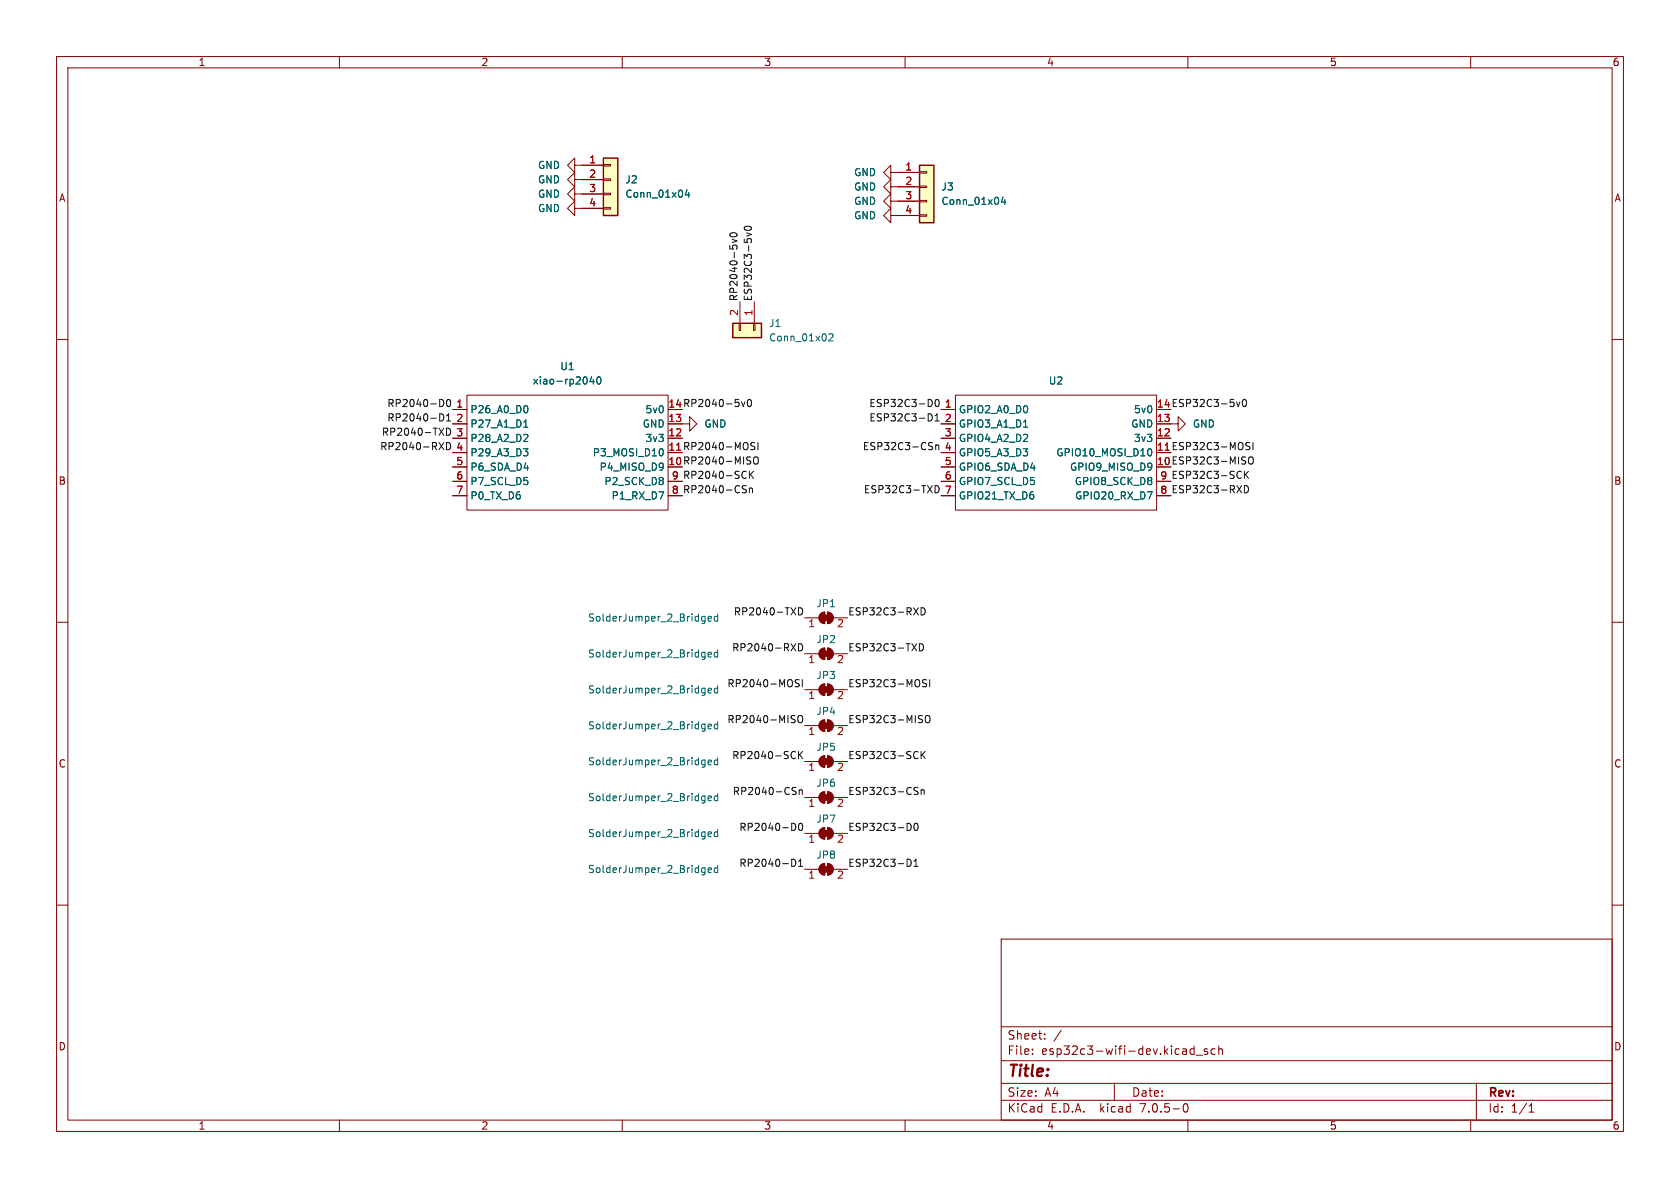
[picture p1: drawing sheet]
<svg xmlns="http://www.w3.org/2000/svg" width="297mm" height="210mm" viewBox="0 0 297 210" stroke-linecap="round" stroke-linejoin="round" font-family="sans-serif">
<g fill="none" stroke="#840000" stroke-width=".18">
<path d="M10 10h277v190h-277zM12 12h273v186h-273zM60 10v2M110 10v2M160 10v2M210 10v2M260 10v2M101.6 29.2v-1.3l-1.3 1.3 1.3 1.3v-1.3h5.1M101.6 31.8v-1.3l-1.3 1.3 1.3 1.2v-1.2h5.1M101.6 36.8v-1.2l-1.3 1.2 1.3 1.3v-1.3h5.1M101.6 34.3v-1.3l-1.3 1.3 1.3 1.3v-1.3h5.1M106.7 36.7h1.2v.3h-1.2z"/>
<path d="M106.7 34.2h1.2v.2h-1.2zM106.7 31.6h1.2v.3h-1.2zM106.7 29.1h1.2v.2h-1.2zM157.5 35.6v-1.3l-1.3 1.3 1.3 1.2v-1.2h5.1M157.5 30.5v-1.3l-1.3 1.3 1.3 1.3v-1.3h5.1M157.5 33v-1.2l-1.3 1.2 1.3 1.3v-1.3h5.1M157.5 38.1v-1.3l-1.3 1.3 1.3 1.3v-1.3h5.1M162.6 38h1.2v.2h-1.2zM162.6 35.4h1.2v.3h-1.2zM162.6 32.9h1.2v.2h-1.2zM162.6 30.4h1.2v.2h-1.2zM10 60h2"/>
<path d="M130.7 57.2h.2v1.2h-.2zM130.8 53.3v3.9M133.2 57.2h.3v1.2h-.3zM133.3 53.3v3.9M285 60h2M80 72.4h2.5M80 77.5h2.5M80 74.9h2.5M82.5 69.9h35.6v20.3h-35.6zM118.1 74.9h3.8v-1.2l1.3 1.2-1.3 1.3v-1.3M118.1 77.5h2.5M166.4 72.4h2.5"/>
<path d="M166.4 77.5h2.5M166.4 74.9h2.5M168.9 69.9h35.6v20.3h-35.6zM204.5 74.9h3.8v-1.2l1.2 1.2-1.2 1.3v-1.3M204.5 77.5h2.5M80 80h2.5M80 82.6h2.5M80 85.1h2.5M80 87.6h2.5M118.1 85.1h2.5M118.1 87.6h2.5M166.4 80h2.5"/>
<path d="M166.4 82.6h2.5M166.4 85.1h2.5M166.4 87.6h2.5M204.5 85.1h2.5M204.5 87.6h2.5M10 110h2M142.2 115.6h2.6M142.2 109.2h2.6M145.1 114.8l.7-.2v2a1.02 1.02 0 0 1-.9-.7 1.02 1.02 0 0 1 .2-1.1zM145.1 108.5l.7-.3v2a1.02 1.02 0 0 1-.9-.6 1.02 1.02 0 0 1 .2-1.1zM146.3 114.6a1.02 1.02 0 0 1 1 1 1.02 1.02 0 0 1-1 1zM146.3 108.2a1.02 1.02 0 0 1 1 1 1.02 1.02 0 0 1-1 1z"/>
<path d="M147.3 115.6h2.6M147.3 109.2h2.6M285 110h2M142.2 134.6h2.6M142.2 128.3h2.6M142.2 121.9h2.6M145.1 133.9l.7-.3v2a1.02 1.02 0 0 1-.9-.6 1.02 1.02 0 0 1 .2-1.1zM145.1 127.5l.7-.2v2a1.02 1.02 0 0 1-.9-.7 1.02 1.02 0 0 1 .2-1.1zM145.1 121.2l.7-.3v2a1.02 1.02 0 0 1-.9-.6 1.02 1.02 0 0 1 .2-1.1zM146.3 133.6a1.02 1.02 0 0 1 1 1 1.02 1.02 0 0 1-1 1zM146.3 140a1.02 1.02 0 0 1 1 1 1.02 1.02 0 0 1-1 1zM146.3 127.3a1.02 1.02 0 0 1 1 1 1.02 1.02 0 0 1-1 1z"/>
<path d="M146.3 120.9a1.02 1.02 0 0 1 1 1 1.02 1.02 0 0 1-1 1zM147.3 134.6h2.6M147.3 128.3h2.6M147.3 121.9h2.6M10 160h2M142.2 147.3h2.6M142.2 153.7h2.6M142.2 141h2.6M145.1 146.6l.7-.3v2a1.02 1.02 0 0 1-.9-.6 1.02 1.02 0 0 1 .2-1.1zM145.1 152.9l.7-.2v2a1.02 1.02 0 0 1-.9-.7 1.02 1.02 0 0 1 .2-1.1zM145.1 140.2l.7-.2v2a1.02 1.02 0 0 1-.9-.7 1.02 1.02 0 0 1 .2-1.1zM146.3 146.3a1.02 1.02 0 0 1 1 1 1.02 1.02 0 0 1-1 1z"/>
<path d="M146.3 152.7a1.02 1.02 0 0 1 1 1 1.02 1.02 0 0 1-1 1zM147.3 147.3h2.6M147.3 153.7h2.6M147.3 141h2.6M285 160h2M177 166h108v32h-108zM60 198v2M110 198v2M160 198v2M177 194.5h108M177 191.5h108M177 187.5h108"/>
<path d="M177 181.5h108M182.5 186.3v.1M182.5 185.5v.1M184.7 183.6v.1M184.7 182.8v.1M187.6 182.1l-1.3 2M197 191.5v3M209.3 195.2l.2-.1a.81 .81 0 0 1 .6 .6 .81 .81 0 0 1-.3 .8l-.1 .1a.81 .81 0 0 1-.4-1.4zM210 198v2M211.1 184.9v1.5M211.1 185.5l-.4-.1-.3 .3v.4l.1 .2h.6M211.5 186.5h1.1"/>
<path d="M213.5 185.5l-.4-.1-.2 .2 .1 .2 .5 .2v.3h-.6M214.8 185.5l-.4-.1-.3 .3v.4l.1 .2h.6M215.5 185.5l.2-.1 .3 .1 .1 .9M215.5 184.9v1.5M260 198v2M261 191.5v6.5M270.3 196.6h.9M270.3 195.5l.4-.4v1.5"/>
</g>
<g fill="#ffffc2" stroke="#ffffc2" stroke-width=".18">
<path d="M129.5 57.2h5.1v2.5h-5.1z"/>
<path d="M162.6 29.2h2.5v10.2h-2.5z"/>
<path d="M106.7 27.9h2.5v10.2h-2.5z"/>
</g>
<path d="M106.7 27.9h2.5v10.2h-2.5zM162.6 29.2h2.5v10.2h-2.5zM129.5 57.2h5.1v2.5h-5.1z" fill="none" stroke="#840000" stroke-width=".25"/>
<g fill="none" stroke="#006464" stroke-width=".18">
<path d="M121.4 33.5l-.3 .9h.8M121.7 34v.9M177.3 34.8l-.3 .9h.8M177.6 35.3v.8M146.5 59.1l.5-.1 .3 .4-.8 .9h.8M92.5 79.3h.8l-.4 .5M92.6 75.5h.7M92.8 74.4l.2-.2v1.3M93.1 76.8l.2 .2v.3l-.8 .7h.8M93.1 79.8l.2 .2v.3l-.2 .3M93.1 71.8l.2 .4-.2 .7M104.6 66.6l-.3 .9h.8"/>
<path d="M104.9 67v.9M105.6 66.7l.2-.1a.68 .68 0 0 1 .4 .7 .68 .68 0 0 1-.4 .6l-.2-.1-.1-.4zM117.2 79.6v.7M180.9 75.5h.8M203.3 79.3a.79 .79 0 0 1 0 1.3M124.3 115.3l.3 .1M124.3 109h.3M124.6 109v1l-.2 .2M124.6 115.3v1l-.2 .3M124.6 116.1h-.3M124.6 109.7l-.3 .1M125.2 109.4l.6-.1-.1-.3h-.3l-.2 .1v.6h.5"/>
<path d="M125.2 115.7l.6-.1-.1-.2-.3-.1-.2 .2v.6h.5M126.9 108.5v1.3M126.9 114.9v1.2M126.9 109h-.4l-.2 .2 .1 .5h.5M126.9 115.4l-.4-.1-.2 .2 .1 .6h.5M124.3 134.4h.3M124.3 128l.3 .1M124.3 121.7h.3M124.6 121.7v1l-.2 .2M124.6 128v1l-.2 .3M124.6 134.4v1l-.2 .2M124.6 135.1l-.3 .1"/>
<path d="M124.6 128.8h-.3M124.6 122.4l-.3 .1M125.2 122.1l.6-.1-.1-.3h-.3l-.2 .1v.6h.5M125.2 128.4l.6-.1-.1-.2-.3-.1-.2 .2v.6h.5M125.2 134.8l.6-.1-.1-.3h-.3l-.2 .1v.6h.5M126.9 121.2v1.3M126.9 127.6v1.2M126.9 133.9v1.3M126.9 121.7h-.4l-.2 .2 .1 .5h.5M126.9 128.1l-.4-.1-.2 .2 .1 .6h.5M126.9 134.4h-.4l-.2 .2 .1 .5h.5M124.3 147.1h.3"/>
<path d="M124.3 153.4l.3 .1M124.3 140.7l.3 .1M124.6 140.7v1l-.2 .3M124.6 147.1v1l-.2 .2M124.6 153.4v1l-.2 .3M124.6 147.8l-.3 .1M124.6 154.2h-.3M124.6 141.5h-.3M125.2 147.5l.6-.1-.1-.3h-.3l-.2 .1v.6h.5M125.2 141.1l.6-.1-.1-.2-.3-.1-.2 .2v.6h.5M125.2 153.8l.6-.1-.1-.2-.3-.1-.2 .2v.6h.5M126.9 147.1h-.4l-.2 .2 .1 .5h.5"/>
<path d="M126.9 140.3v1.2M126.9 146.6v1.3M126.9 153v1.2M126.9 140.8l-.4-.1-.2 .2 .1 .6h.5M126.9 153.5l-.4-.1-.2 .2 .1 .6h.5"/>
</g>
<g fill="#840000" stroke="#840000" stroke-width=".18">
<path d="M145.5 146.8h1.1v1h-1.1z"/>
<path d="M145.1 146.6l.7-.3v2a1.02 1.02 0 0 1-.9-.6 1.02 1.02 0 0 1 .2-1.1z"/>
<path d="M146.3 146.3a1.02 1.02 0 0 1 1 1 1.02 1.02 0 0 1-1 1z"/>
<path d="M145.5 134.1h1.1v1h-1.1z"/>
<path d="M145.1 133.9l.7-.3v2a1.02 1.02 0 0 1-.9-.6 1.02 1.02 0 0 1 .2-1.1z"/>
<path d="M146.3 133.6a1.02 1.02 0 0 1 1 1 1.02 1.02 0 0 1-1 1z"/>
<path d="M145.5 153.2h1.1v1h-1.1z"/>
<path d="M145.1 152.9l.7-.2v2a1.02 1.02 0 0 1-.9-.7 1.02 1.02 0 0 1 .2-1.1z"/>
<path d="M146.3 152.7a1.02 1.02 0 0 1 1 1 1.02 1.02 0 0 1-1 1z"/>
<path d="M145.5 140.5h1.1v1h-1.1z"/>
<path d="M145.1 140.2l.7-.2v2a1.02 1.02 0 0 1-.9-.7 1.02 1.02 0 0 1 .2-1.1z"/>
<path d="M146.3 140a1.02 1.02 0 0 1 1 1 1.02 1.02 0 0 1-1 1z"/>
<path d="M145.5 127.8h1.1v1h-1.1z"/>
<path d="M145.1 127.5l.7-.2v2a1.02 1.02 0 0 1-.9-.7 1.02 1.02 0 0 1 .2-1.1z"/>
<path d="M146.3 127.3a1.02 1.02 0 0 1 1 1 1.02 1.02 0 0 1-1 1z"/>
<path d="M145.5 115.1h1.1v1h-1.1z"/>
<path d="M145.1 114.8l.7-.2v2a1.02 1.02 0 0 1-.9-.7 1.02 1.02 0 0 1 .2-1.1z"/>
<path d="M146.3 114.6a1.02 1.02 0 0 1 1 1 1.02 1.02 0 0 1-1 1z"/>
<path d="M145.5 121.4h1.1v1h-1.1z"/>
<path d="M145.1 121.2l.7-.3v2a1.02 1.02 0 0 1-.9-.6 1.02 1.02 0 0 1 .2-1.1z"/>
<path d="M146.3 120.9a1.02 1.02 0 0 1 1 1 1.02 1.02 0 0 1-1 1z"/>
<path d="M145.5 108.7h1.1v1h-1.1z"/>
<path d="M145.1 108.5l.7-.3v2a1.02 1.02 0 0 1-.9-.6 1.02 1.02 0 0 1 .2-1.1z"/>
<path d="M146.3 108.2a1.02 1.02 0 0 1 1 1 1.02 1.02 0 0 1-1 1z"/>
</g>
<g fill="none" stroke="#0f0f0f" stroke-width=".18">
<path d="M129.1 41.3a.69 .69 0 0 1 1.2 .3 .72 .72 0 0 1-1.3-.2zM129.5 42.3l.8 .3-.8 .3M131.7 40.1a.69 .69 0 0 1 1.1 .3 .72 .72 0 0 1-1.2-.1zM132 41.1l.8 .3-.8 .3M77.6 78.2l.9 1.3M77.7 73.1a.64 .64 0 0 1 .8 .7 .64 .64 0 0 1-.8 .6M78.2 70.7l.3 .5-.3 .6M78.5 78.2l-.9 1.3M78.9 78.2a.64 .64 0 0 1 .8 .7 .64 .64 0 0 1-.8 .6zM78.9 75.7a.64 .64 0 0 1 .8 .6 .64 .64 0 0 1-.8 .7zM78.9 74.4h.8M78.9 73.5l.4-.4v1.3"/>
<path d="M79.1 70.7l.1-.1a.68 .68 0 0 1 .5 .6 .68 .68 0 0 1-.5 .7l-.1-.1-.2-.4zM131.1 71l.3 .9 .3-.9M132.2 70.7l.2-.1a.68 .68 0 0 1 .5 .6 .68 .68 0 0 1-.5 .7l-.2-.1-.1-.4zM133.5 78.3l-.5-.1-.3 .3 .1 .3 .6 .2v.4l-.2 .1-.5-.1M134 78.2v1.3M164.4 73.1a.68 .68 0 0 1 .4 .7 .68 .68 0 0 1-.4 .6M164.7 78.2l.2 .1M164.8 79l.1 .1-.1 .3M165.3 74.4h.7M165.3 73.5l.4-.4v1.3M165.4 70.7l.2-.1a.68 .68 0 0 1 .4 .6 .68 .68 0 0 1-.4 .7l-.2-.1-.1-.4zM165.4 78.8l.2-.1h.3l.1 .8"/>
<path d="M165.4 78.7v.8M218.6 71l.3 .9 .3-.9M219.8 70.7l.1-.1a.68 .68 0 0 1 .5 .6 .68 .68 0 0 1-.5 .7 .84 .84 0 0 1-.1-1.2zM220.3 78.7l.5 .3 .2 .3-.3 .2-.5-.1M221 78.3l-.5-.1-.2 .1M221.5 78.2v1.3M131.5 86.5l.3 .1 .1 .3-.2 .2h-.3M131.5 85.8l.4 .1M131.9 83.4h.1M131.9 84.5h.1M132.5 83.3v1.3M132.5 86.3v.8"/>
<path d="M132.5 86.4l.2-.1h.3v.8M132.5 80.8h.2M132.7 83.9l.5 .7M132.7 81.6v.3M133.2 83.3l-.7 .7M133.4 80.8h.1a.43 .43 0 0 1 .6 .4v.4a.42 .42 0 0 1-.5 .5 .42 .42 0 0 1-.4-.5v-.4zM165.3 85.8a.64 .64 0 0 1 .7 .7 .64 .64 0 0 1-.7 .6zM220 85.8a.64 .64 0 0 1 .7 .7 .64 .64 0 0 1-.7 .6zM220 83.3v1.3M220.2 83.9l.5 .7M220.7 83.3l-.7 .7M220.8 80.9l.2-.1a.43 .43 0 0 1 .6 .4v.4a.42 .42 0 0 1-.5 .5 .42 .42 0 0 1-.4-.5z"/>
<path d="M139.8 113.8l.9 1.3M140.7 113.8l-.9 1.3M141.2 107.4a.64 .64 0 0 1 .7 .7 .64 .64 0 0 1-.7 .6zM141.2 113.8a.64 .64 0 0 1 .7 .6 .64 .64 0 0 1-.7 .7zM162.5 113.8a.64 .64 0 0 1 .8 .6 .64 .64 0 0 1-.8 .7zM162.8 107.4a.64 .64 0 0 1 .8 .7 .64 .64 0 0 1-.8 .6zM140.3 139.8l.3 .1 .1 .3-.2 .3h-.3M140.3 139.2h.4M141.2 132.8v1.3M141.2 126.5h.2a.43 .43 0 0 1 .5 .4v.4a.42 .42 0 0 1-.4 .5 .42 .42 0 0 1-.4-.5v-.4zM141.3 120.2l-.5-.1-.2 .2v.3l.6 .3 .1 .3-.2 .2-.5-.1M141.3 139.6v.9"/>
<path d="M141.3 139.7l.2-.1 .3 .1v.8M141.4 133.4l.5 .7M141.8 120.1v1.3M141.9 132.8l-.7 .8M162.1 139.9l.2 .2-.2 .4M162.1 139.2h.2M162.8 139.7l.2-.1 .3 .1 .1 .8M162.8 132.8v1.3M162.8 139.6v.9M163 133.4l.6 .7M163.1 120.6l.6 .3 .1 .3-.2 .2-.5-.1M163.6 132.8l-.8 .8"/>
<path d="M163.7 126.5h.2a.43 .43 0 0 1 .5 .4v.4a.42 .42 0 0 1-.4 .5 .42 .42 0 0 1-.4-.5v-.4zM163.8 120.2l-.5-.1-.2 .2M164.4 120.1v1.3M140 151.9a.64 .64 0 0 1 .7 .6 .64 .64 0 0 1-.7 .7M140.4 145.6l.3 .5-.3 .6M141.2 153.2h.7M141.2 152.3l.3-.4v1.3M141.3 145.7l.2-.2a.68 .68 0 0 1 .4 .7 .68 .68 0 0 1-.4 .6l-.2-.1-.1-.4zM160.7 151.9a.68 .68 0 0 1 .4 .6 .68 .68 0 0 1-.4 .7M161 145.8v.7M161.6 153.2h.7M161.6 152.3l.3-.4v1.3"/>
<path d="M161.7 145.7l.2-.2a.68 .68 0 0 1 .4 .7 .68 .68 0 0 1-.4 .6l-.2-.1-.1-.4z"/>
</g>
<text font-size="2.8" fill="#840000" x="178" y="190.8">Title:</text>
<g font-size="2.1" fill="#840000">
<text x="178" y="183.9">Sheet:</text>
<text x="178" y="186.6">File:</text>
<text x="184" y="186.6">esp32c3-wifi-dev.kicad_sch</text>
<text x="178" y="196.8">KiCad</text>
<text x="178" y="194">Size:</text>
<text x="184.6" y="194">A4</text>
<text x="185.7" y="196.8">E.D.A.</text>
<text x="194.4" y="196.8">kicad</text>
<text x="200" y="194">Date:</text>
<text x="201.5" y="196.8">7.0.5-0</text>
<text x="263" y="194.2">Rev:</text>
<text x="263" y="196.8">Id:</text>
<text x="267" y="196.8">1/1</text>
</g>
<g font-size="1.8" fill="#840000">
<text x="35" y="11.8">1</text>
<text x="85" y="11.8">2</text>
<text x="135" y="11.8">3</text>
<text x="185" y="11.8">4</text>
<text x="235" y="11.8">5</text>
<text x="285" y="11.8">6</text>
<text x="10.4" y="35.8">A</text>
<text x="285.4" y="35.8">A</text>
<text x="118.1" y="72.1">14 RP2040-5v0</text>
<text x="204.5" y="72.1">14 ESP32C3-5v0</text>
<text x="118.1" y="82.3">10 RP2040-MISO</text>
<text x="204.5" y="82.3">10 ESP32C3-MISO</text>
<text x="10.3" y="85.8">B</text>
<text x="285.3" y="85.8">B</text>
<text x="10.3" y="135.8">C</text>
<text x="285.3" y="135.8">C</text>
<text x="10.3" y="185.8">D</text>
<text x="285.3" y="185.8">D</text>
<text x="35" y="199.8">1</text>
<text x="85" y="199.8">2</text>
<text x="135" y="199.8">3</text>
<text x="185" y="199.8">4</text>
<text x="235" y="199.8">5</text>
<text x="285" y="199.8">6</text>
</g>
<g font-size="1.8" fill="#a90000">
<text x="104.1" y="29">1</text>
<text x="104.1" y="31.5">2</text>
<text x="104.1" y="34">3</text>
<text x="160" y="30.2">1</text>
<text x="160" y="32.8">2</text>
<text x="160" y="35.3">3</text>
<text x="104.1" y="36.6">4</text>
<text x="160" y="37.8">4</text>
<text x="130.6" y="55.9" transform="rotate(-90 130.6 55.9)">2</text>
<text x="133.1" y="55.9" transform="rotate(-90 133.1 55.9)">1</text>
<text x="80.6" y="72.1">1</text>
<text x="80.6" y="74.7">2</text>
<text x="80.6" y="77.2">3</text>
<text x="118.1" y="77.2">12</text>
<text x="118.1" y="74.7">13</text>
<text x="118.1" y="72.1">14</text>
<text x="167" y="72.1">1</text>
<text x="167" y="74.7">2</text>
<text x="167" y="77.2">3</text>
<text x="204.5" y="77.2">12</text>
<text x="204.5" y="74.7">13</text>
<text x="204.5" y="72.1">14</text>
<text x="80.6" y="79.8">4</text>
<text x="80.6" y="82.3">5</text>
<text x="118.1" y="79.8">11 RP2040-MOSI</text>
<text x="118.1" y="82.3">10</text>
<text x="118.1" y="79.8">11</text>
<text x="167" y="79.8">4</text>
<text x="167" y="82.3">5</text>
<text x="204.5" y="79.8">11 ESP32C3-MOSI</text>
<text x="204.5" y="82.3">10</text>
<text x="204.5" y="79.8">11</text>
<text x="80.6" y="84.8">6</text>
<text x="80.6" y="87.4">7</text>
<text x="118.7" y="87.4">8</text>
<text x="118.7" y="84.8">9</text>
<text x="167" y="84.8">6</text>
<text x="167" y="87.4">7</text>
<text x="205.1" y="87.4">8</text>
<text x="205.1" y="84.8">9</text>
<text x="142.8" y="111.1">1</text>
<text x="147.9" y="111.1">2</text>
<text x="142.8" y="117.5">1</text>
<text x="147.9" y="117.5">2</text>
<text x="142.8" y="123.8">1</text>
<text x="147.9" y="123.8">2</text>
<text x="142.8" y="130.2">1</text>
<text x="147.9" y="130.2">2</text>
<text x="142.8" y="136.5">1</text>
<text x="147.9" y="136.5">2</text>
<text x="142.8" y="142.9">1</text>
<text x="147.9" y="142.9">2</text>
<text x="142.8" y="149.2">1</text>
<text x="147.9" y="149.2">2</text>
<text x="142.8" y="155.6">1</text>
<text x="147.9" y="155.6">2</text>
</g>
<g font-size="1.8" fill="#006464">
<text x="95.1" y="30">GND</text>
<text x="95.1" y="32.6">GND</text>
<text x="95.1" y="35.1">GND</text>
<text x="110.5" y="32.6">J2</text>
<text x="110.5" y="35.1">Conn_01x04</text>
<text x="150.9" y="31.3">GND</text>
<text x="150.9" y="33.8">GND</text>
<text x="166.4" y="33.8">J3</text>
<text x="95.1" y="37.7">GND</text>
<text x="150.9" y="36.4">GND</text>
<text x="150.9" y="38.9">GND</text>
<text x="166.4" y="36.4">Conn_01x04</text>
<text x="135.9" y="58">J1</text>
<text x="99" y="65.6">U1</text>
<text x="135.9" y="60.5">Conn_01x02</text>
<text x="94.1" y="68.1">xiao-rp2040</text>
<text x="185.4" y="68.1">U2</text>
<text x="83.1" y="73.2">P26_A0_D0</text>
<text x="83.1" y="75.8">P27_A1_D1</text>
<text x="113.6" y="75.8">GND</text>
<text x="114.1" y="73.2">5v0</text>
<text x="124.5" y="75.8">GND</text>
<text x="169.4" y="73.2">GPIO2_A0_D0</text>
<text x="169.4" y="75.8">GPIO3_A1_D1</text>
<text x="200" y="75.8">GND</text>
<text x="200.4" y="73.2">5v0</text>
<text x="210.8" y="75.8">GND</text>
<text x="83.1" y="78.3">P28_A2_D2</text>
<text x="83.1" y="80.8">P29_A3_D3</text>
<text x="83.1" y="83.4">P6_SDA_D4</text>
<text x="104.8" y="80.8">P3_MOSI_D10</text>
<text x="106" y="83.4">P4_MISO_D9</text>
<text x="114.1" y="78.3">3v3</text>
<text x="169.4" y="78.3">GPIO4_A2_D2</text>
<text x="169.4" y="80.8">GPIO5_A3_D3</text>
<text x="169.4" y="83.4">GPIO6_SDA_D4</text>
<text x="186.7" y="80.8">GPIO10_MOSI_D10</text>
<text x="189.1" y="83.4">GPIO9_MISO_D9</text>
<text x="200.4" y="78.3">3v3</text>
<text x="83.1" y="85.9">P7_SCL_D5</text>
<text x="83.1" y="88.5">P0_TX_D6</text>
<text x="106.8" y="85.9">P2_SCK_D8</text>
<text x="108.1" y="88.5">P1_RX_D7</text>
<text x="169.4" y="85.9">GPIO7_SCL_D5</text>
<text x="169.4" y="88.5">GPIO21_TX_D6</text>
<text x="190" y="85.9">GPIO8_SCK_D8</text>
<text x="190" y="88.5">GPIO20_RX_D7</text>
<text x="144.3" y="107.5">JP1</text>
<text x="103.9" y="110">SolderJumper_2_Bridged</text>
<text x="144.3" y="113.9">JP2</text>
<text x="103.9" y="116.4">SolderJumper_2_Bridged</text>
<text x="103.9" y="122.7">SolderJumper_2_Bridged</text>
<text x="144.3" y="120.2">JP3</text>
<text x="103.9" y="129.1">SolderJumper_2_Bridged</text>
<text x="144.3" y="126.6">JP4</text>
<text x="103.9" y="135.4">SolderJumper_2_Bridged</text>
<text x="144.3" y="132.9">JP5</text>
<text x="103.9" y="141.8">SolderJumper_2_Bridged</text>
<text x="144.3" y="139.3">JP6</text>
<text x="103.9" y="148.1">SolderJumper_2_Bridged</text>
<text x="144.3" y="145.6">JP7</text>
<text x="103.9" y="154.5">SolderJumper_2_Bridged</text>
<text x="144.3" y="152">JP8</text>
</g>
<g font-size="1.8" fill="#0f0f0f">
<text x="130.5" y="53.3" transform="rotate(-90 130.5 53.3)">RP2040-5v0</text>
<text x="133" y="53.3" transform="rotate(-90 133 53.3)">ESP32C3-5v0</text>
<text x="67.5" y="77.1">RP2040-TXD</text>
<text x="68.5" y="72">RP2040-D0</text>
<text x="68.5" y="74.6">RP2040-D1</text>
<text x="153.7" y="74.6">ESP32C3-D1</text>
<text x="153.7" y="72">ESP32C3-D0</text>
<text x="67.2" y="79.7">RP2040-RXD</text>
<text x="152.5" y="79.7">ESP32C3-CSn</text>
<text x="118.7" y="87.4">8 RP2040-CSn</text>
<text x="118.7" y="84.8">9 RP2040-SCK</text>
<text x="152.7" y="87.3">ESP32C3-TXD</text>
<text x="205.1" y="87.4">8 ESP32C3-RXD</text>
<text x="205.1" y="84.8">9 ESP32C3-SCK</text>
<text x="129.7" y="108.9">RP2040-TXD</text>
<text x="149.9" y="108.9">ESP32C3-RXD</text>
<text x="129.4" y="115.2">RP2040-RXD</text>
<text x="149.9" y="115.2">ESP32C3-TXD</text>
<text x="128.6" y="121.6">RP2040-MOSI</text>
<text x="149.9" y="121.6">ESP32C3-MOSI</text>
<text x="128.6" y="127.9">RP2040-MISO</text>
<text x="149.9" y="127.9">ESP32C3-MISO</text>
<text x="129.4" y="134.3">RP2040-SCK</text>
<text x="149.9" y="134.3">ESP32C3-SCK</text>
<text x="129.5" y="140.6">RP2040-CSn</text>
<text x="149.9" y="140.6">ESP32C3-CSn</text>
<text x="130.7" y="147">RP2040-D0</text>
<text x="149.9" y="147">ESP32C3-D0</text>
<text x="130.7" y="153.3">RP2040-D1</text>
<text x="149.9" y="153.3">ESP32C3-D1</text>
</g>
</svg>
